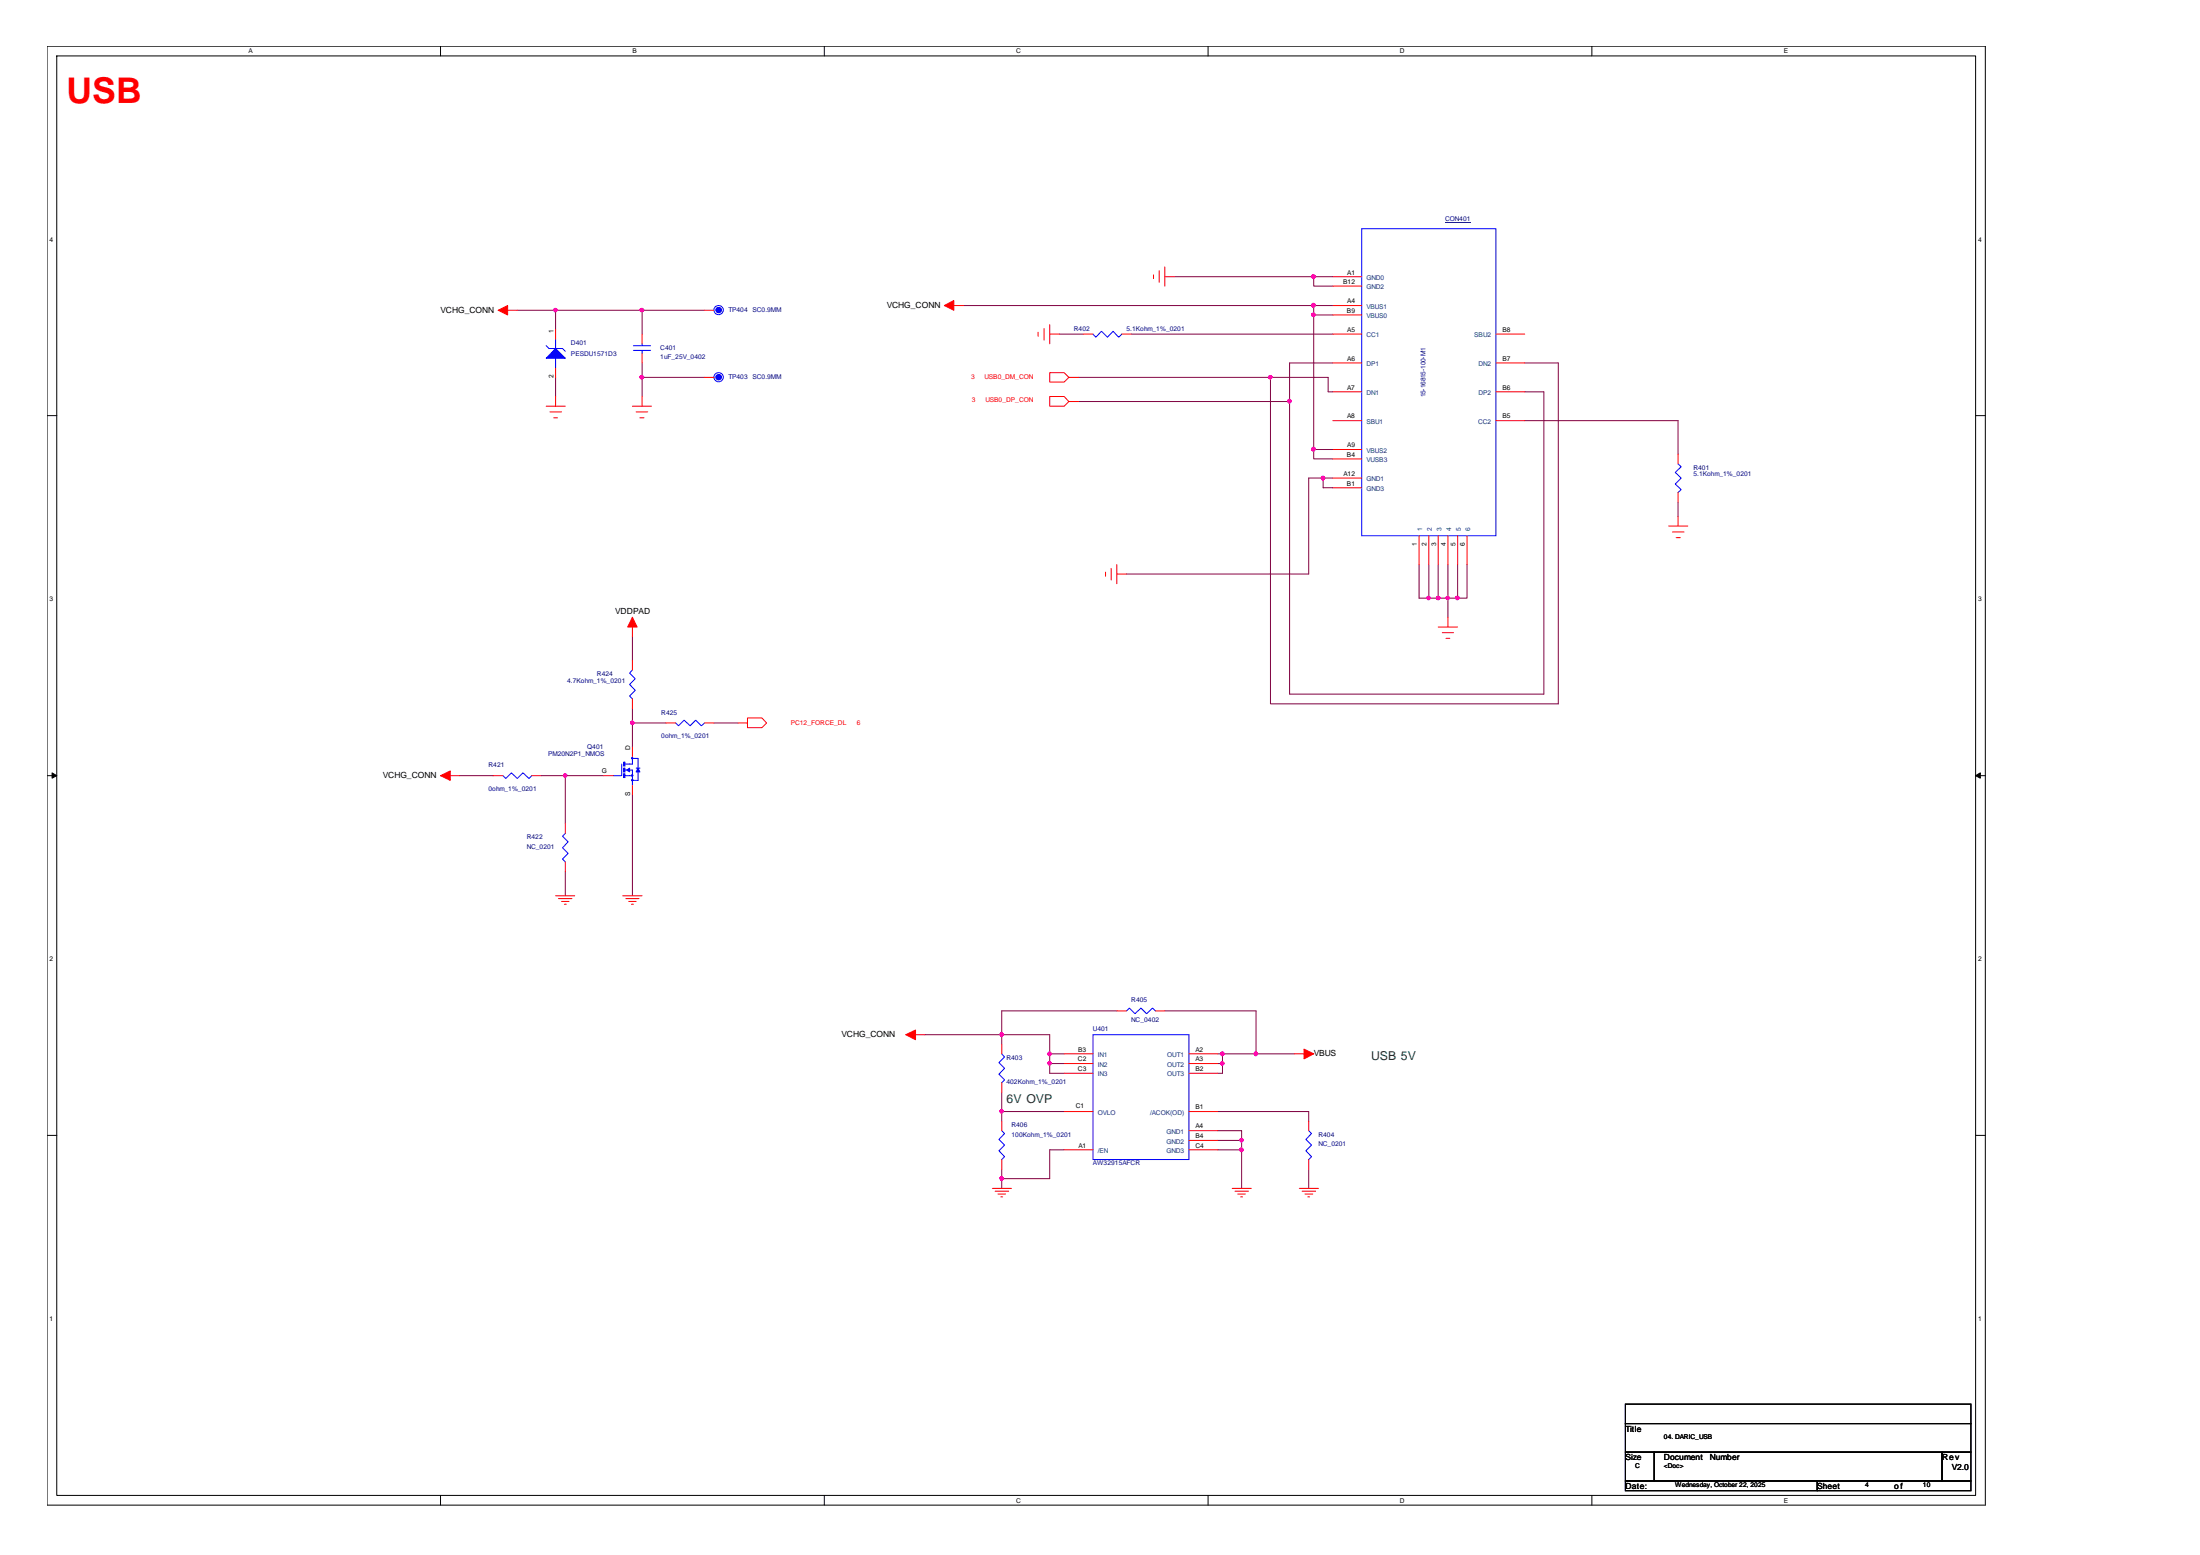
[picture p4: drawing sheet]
<svg xmlns="http://www.w3.org/2000/svg" width="297mm" height="210mm" viewBox="0 0 297 210" stroke-linecap="round" stroke-linejoin="round" font-family="sans-serif">
<path d="M6.3 6.2h261.8v197h-261.7zM7.7 7.5h259v194.4h-259z" fill="none" stroke="#000" stroke-width=".14"/>
<g fill="#fff">
<path d="M33.6 6.4h.5v1h-.5z"/>
<path d="M33.6 202h.5v1h-.5z"/>
</g>
<path d="M59.5 6.2v1.3M59.5 201.9v1.3" fill="none" stroke="#000" stroke-width=".14"/>
<g fill="#fff">
<path d="M85.4 6.4h.6v1h-.6z"/>
<path d="M85.4 202h.6v1h-.6z"/>
</g>
<path d="M111.3 6.2v1.3M111.3 201.9v1.3" fill="none" stroke="#000" stroke-width=".14"/>
<g fill="#fff">
<path d="M137.2 6.4h.6v1h-.6z"/>
<path d="M137.2 202h.6v1h-.6z"/>
</g>
<path d="M163.1 6.2v1.3M163.1 201.9v1.3" fill="none" stroke="#000" stroke-width=".14"/>
<g fill="#fff">
<path d="M189 6.4h.7v1h-.7z"/>
<path d="M189 202h.7v1h-.7z"/>
</g>
<path d="M214.9 6.2v1.3M214.9 201.9v1.3" fill="none" stroke="#000" stroke-width=".14"/>
<g fill="#fff">
<path d="M240.8 6.4h.6v1h-.6z"/>
<path d="M240.8 202h.6v1h-.6z"/>
<path d="M6.7 31.8h.5v1h-.5z"/>
<path d="M267.1 31.8h.5v1h-.5z"/>
<path d="M6.7 80.4h.5v1h-.5z"/>
<path d="M267.1 80.4h.5v1h-.5z"/>
</g>
<path d="M6.3 56.1h1.4M266.7 56.1h1.4" fill="none" stroke="#000" stroke-width=".14"/>
<g fill="#fff">
<path d="M6.7 129h.5v1h-.5z"/>
<path d="M267.1 129h.5v1h-.5z"/>
</g>
<path d="M6.3 104.7h1.4M266.7 104.7h1.4" fill="none" stroke="#000" stroke-width=".14"/>
<path d="M7 104.3l.7 .4-.7 .3zM266.7 104.7l.7-.4v.7z" fill="#000" stroke="#000" stroke-width=".14"/>
<g fill="#fff">
<path d="M6.7 177.5h.5v1h-.5z"/>
<path d="M267.1 177.5h.5v1h-.5z"/>
</g>
<path d="M6.3 153.3h1.4M266.7 153.3h1.4M219.5 189.5h46.6v2.7h-46.6zM219.5 192.2h46.6v3.8h-46.6zM219.5 196h3.9v3.9h-3.9zM219.5 199.9h25.9v1.3h-25.9zM223.4 196h38.8v3.9h-38.8zM245.4 199.9h20.7v1.3h-20.7zM262.2 196h3.9v3.9h-3.9z" fill="none" stroke="#000" stroke-width=".14"/>
<g fill="none" stroke="#800040" stroke-width=".14">
<path d="M158.6 37.4h18.8M177.4 37.4v1.2h2.6M177.4 37.4h2.6M69.8 41.9h5.2M75 41.9h11.7M75 50.9v2.6M75 41.9v2.6M86.7 49v1.9M86.7 41.9v3.2M86.7 50.9v2.6M86.7 41.9h8.4M86.7 50.9h8.4"/>
<path d="M130.1 41.2h47.3M143 45.1h3.3M145.6 50.9h25.9M145.6 54.2h28.5M152.7 45.1h27.3M171.5 50.9h7.8v2h.7M177.4 42.5v18.2M177.4 41.2v1.3h2.6M177.4 41.2h2.6M180 49h-5.9v5.2M205.9 56.8h20.7v4.5M205.9 52.9h2.5v40.8h-34.3v-39.5"/>
<path d="M205.9 49h4.5v46h-38.9v-44.1M177.4 60.7v1.2h2.6M177.4 60.7h2.6M178.6 64.5v1.3h1.4M178.6 64.5h-1.9v13h-24.6M178.6 64.5h1.4M191.6 76.2v4.5h1.3M192.9 76.2v4.5M194.2 76.2v4.5M195.5 76.2v4.5M196.8 76.2v4.5M198.1 76.2v4.5h-1.3"/>
<path d="M226.6 67.8v1.9M85.4 95.6v2M85.4 97.6v3.2M85.4 85.9v3.3M85.4 97.6h4.5M96.4 97.6h3.3M192.9 80.7h1.3M194.2 80.7h1.3M195.5 80.7v2.6M195.5 80.7h1.3M62.1 104.7h4.5M73.1 104.7h3.2"/>
<path d="M76.3 104.7h5.2M76.3 104.7v6.5M76.3 117.7v3.2M85.4 107.3v13.6M124.9 139.7h10.4M135.3 139.7v1.3M135.3 139.7h6.4v2.6M150.8 136.5h-15.5v3.2M157.3 136.5h12.3v5.8M135.3 157.8v1.3M135.3 150v1.4M135.3 147.5v2.5"/>
<path d="M135.3 159.1v1.3M135.3 150h8.4M141.7 142.3h2M141.7 143.6h2M141.7 142.3v1.3M141.7 143.6v1.3h2M143.7 155.2h-2v3.9h-6.4M164.4 142.3h.7M164.4 143.6h.7M164.4 150h12.3v1.4M164.4 152.6h3.2v1.3M164.4 153.9h3.2"/>
<path d="M164.4 155.2h3.2M165.1 142.3h4.5M165.1 142.3v1.3M165.1 143.6v1.3h-.7M167.6 153.9v1.3M167.6 155.2v5.2M169.6 142.3h5.2M176.7 157.8v2.6"/>
</g>
<g fill="#f0f" stroke="#f0f" stroke-width=".14">
<path d="M74.8 41.7h.3l.1 .1-.1 .2-.1 .1-.2-.1z" fill-rule="evenodd"/>
<path d="M76.1 104.5h.4v.2v.1l-.2 .1-.2-.1z" fill-rule="evenodd"/>
<path d="M85.2 97.4h.3l.1 .2-.1 .1-.2 .1-.1-.1z" fill-rule="evenodd"/>
<path d="M192.7 80.5h.3l.1 .2-.1 .2-.1 .1-.2-.1z" fill-rule="evenodd"/>
<path d="M178.5 64.3h.1l.2 .1v.3l-.2 .1-.1-.1z" fill-rule="evenodd"/>
<path d="M171.3 50.7h.4v.2v.2l-.2 .1-.2-.1z" fill-rule="evenodd"/>
<path d="M173.9 54l.2-.1 .2 .1-.1 .3-.1 .1-.2-.1z" fill-rule="evenodd"/>
<path d="M195.3 80.5h.3l.1 .2-.1 .2-.1 .1-.2-.1z" fill-rule="evenodd"/>
<path d="M164.9 143.4h.3l.1 .1-.1 .2-.2 .1-.1-.1z" fill-rule="evenodd"/>
<path d="M164.9 142.1l.1-.1 .2 .1v.3l-.2 .1-.1-.1z" fill-rule="evenodd"/>
<path d="M141.5 143.4h.4v.1v.2l-.2 .1-.2-.1z" fill-rule="evenodd"/>
<path d="M141.5 142.1l.2-.1 .2 .1v.3l-.2 .1-.2-.1z" fill-rule="evenodd"/>
<path d="M169.4 142.1l.1-.1 .3 .1-.1 .3-.2 .1-.1-.1z" fill-rule="evenodd"/>
<path d="M135.1 139.5h.3l.1 .1-.1 .2-.2 .1-.1-.1z" fill-rule="evenodd"/>
<path d="M167.4 155h.2l.2 .1v.3l-.2 .1-.2-.1z" fill-rule="evenodd"/>
<path d="M167.4 153.7h.4l.1 .2-.1 .2h-.2h-.2z" fill-rule="evenodd"/>
<path d="M135.1 149.8h.3l.1 .2-.1 .2-.2 .1-.1-.1z" fill-rule="evenodd"/>
<path d="M135.1 158.9h.3l.1 .2-.1 .1-.2 .1-.1-.1z" fill-rule="evenodd"/>
<path d="M74.8 41.7h.3l.1 .1-.1 .2-.1 .1-.2-.1z" fill-rule="evenodd"/>
<path d="M76.1 104.5h.4v.2v.1l-.2 .1-.2-.1z" fill-rule="evenodd"/>
<path d="M85.2 97.4h.3l.1 .2-.1 .1-.2 .1-.1-.1z" fill-rule="evenodd"/>
<path d="M192.7 80.5h.3l.1 .2-.1 .2-.1 .1-.2-.1z" fill-rule="evenodd"/>
<path d="M178.5 64.3h.1l.2 .1v.3l-.2 .1-.1-.1z" fill-rule="evenodd"/>
<path d="M171.3 50.7h.4v.2v.2l-.2 .1-.2-.1z" fill-rule="evenodd"/>
<path d="M173.9 54l.2-.1 .2 .1-.1 .3-.1 .1-.2-.1z" fill-rule="evenodd"/>
<path d="M195.3 80.5h.3l.1 .2-.1 .2-.1 .1-.2-.1z" fill-rule="evenodd"/>
<path d="M164.9 143.4h.3l.1 .1-.1 .2-.2 .1-.1-.1z" fill-rule="evenodd"/>
<path d="M164.9 142.1l.1-.1 .2 .1v.3l-.2 .1-.1-.1z" fill-rule="evenodd"/>
<path d="M141.5 143.4h.4v.1v.2l-.2 .1-.2-.1z" fill-rule="evenodd"/>
<path d="M141.5 142.1l.2-.1 .2 .1v.3l-.2 .1-.2-.1z" fill-rule="evenodd"/>
<path d="M169.4 142.1l.1-.1 .3 .1-.1 .3-.2 .1-.1-.1z" fill-rule="evenodd"/>
<path d="M135.1 139.5h.3l.1 .1-.1 .2-.2 .1-.1-.1z" fill-rule="evenodd"/>
<path d="M167.4 155h.2l.2 .1v.3l-.2 .1-.2-.1z" fill-rule="evenodd"/>
<path d="M167.4 153.7h.4l.1 .2-.1 .2h-.2h-.2z" fill-rule="evenodd"/>
<path d="M135.1 149.8h.3l.1 .2-.1 .2-.2 .1-.1-.1z" fill-rule="evenodd"/>
<path d="M135.1 158.9h.3l.1 .2-.1 .1-.2 .1-.1-.1z" fill-rule="evenodd"/>
<circle cx="86.7" cy="41.8" r=".25"/>
<circle cx="86.7" cy="50.9" r=".25"/>
<circle cx="194.2" cy="80.7" r=".25"/>
<circle cx="177.3" cy="37.3" r=".25"/>
<circle cx="177.3" cy="41.2" r=".26"/>
<circle cx="177.3" cy="60.6" r=".26"/>
<circle cx="177.3" cy="42.5" r=".25"/>
<circle cx="196.8" cy="80.7" r=".25"/>
</g>
<g fill="#f00" stroke="#f00" stroke-width=".14">
<path d="M67.3 41.9l1.2-.7v1.3z"/>
<path d="M59.5 104.7l1.3-.6v1.2z"/>
<path d="M85.4 83.3l.6 1.3h-1.2z"/>
<path d="M127.5 41.2l1.3-.6v1.3z"/>
<path d="M122.3 139.7l1.3-.7v1.3z"/>
<path d="M176.1 141.6l1.3 .7-1.3 .6z"/>
</g>
<g fill="none" stroke="#f00" stroke-width=".14">
<path d="M155.7 37.1v.5M156.5 36.5v1.6M157.3 36v2.6M157.3 37.4h1.3M180 37.4h3.9M180 38.6h3.9M67.3 41.9h2.5M73.7 54.8h2.6M74.3 55.6h1.5M74.8 56.4h.5M75 49.7v1.2M75 44.5v1.3"/>
<path d="M75 53.5v1.3M85.4 54.8h2.6M85.9 55.6h1.6M86.4 56.4h.6M86.7 45.1v1.3M86.7 47.7v1.3M86.7 53.5v1.3M95.1 50.9h1.3M95.1 41.9h1.3M127.5 41.2h2.6M140.2 44.8v.6M141 44.3v1.6"/>
<path d="M141.7 43.8v2.6M141.7 45.1h1.3M144.3 50.9l-.6-.6h-2v1.3h2l.6-.7h1.3M144.3 54.2l-.6-.7h-2v1.3h2l.6-.6h1.3M146.3 45.1h1.3M151.5 45.1h1.2M180 41.2h3.9M180 45.1h3.9M180 49h3.9M180 52.9h3.9M180 56.8h3.9M180 42.5h3.9"/>
<path d="M202 45.1h3.9M202 49h3.9M202 52.9h3.9M202 56.8h3.9M149.3 77.2v.6M150 76.7v1.6M150.8 76.2v2.6M150.8 77.5h1.3M180 60.7h3.9M180 64.5h3.9M180 61.9h3.9M180 65.8h3.9"/>
<path d="M191.6 72.3v3.9M192.9 72.3v3.9M194.2 72.3v3.9M195.5 72.3v3.9M196.8 72.3v3.9M198.1 72.3v3.9M225.3 71h2.6M225.8 71.8h1.6M226.3 72.6h.6M226.6 61.3v1.3M226.6 66.5v1.3M226.6 69.7v1.3"/>
<path d="M85.4 94.3v1.3M85.4 89.2v1.2M85.4 83.3v2.6M89.9 97.6h1.3M95.1 97.6h1.3M99.7 97.6h1.2v-.7h2l.6 .7-.6 .6h-2v-.6M194.2 84.6h2.6M194.7 85.4h1.6M195.2 86.2h.5M195.5 83.3v1.3M59.5 104.7h2.6M66.6 104.7h1.3"/>
<path d="M71.8 104.7h1.3M76.3 116.3v1.4M76.3 111.2v1.3M81.5 104.7h1.3M85.4 106v1.3M85.4 100.8v1.3M75 120.9h2.6M75.4 121.3h1.8M75.8 121.7h1M76.2 122.1h.3M84.1 120.9h2.6M84.5 121.3h1.8"/>
<path d="M84.9 121.7h1M85.3 122.1h.2M122.3 139.7h2.6M150.8 136.5h1.3M156 136.5h1.3M135.3 151.4v1.2M135.3 156.5v1.3M135.3 141v1.3M135.3 146.1v1.4M143.7 143.6h3.9M143.7 142.3h3.9M143.7 150h3.9"/>
<path d="M143.7 144.9h3.9M143.7 155.2h3.9M160.5 142.3h3.9M160.5 150h3.9M160.5 152.6h3.9M160.5 143.6h3.9M160.5 144.9h3.9M160.5 153.9h3.9M160.5 155.2h3.9M174.8 142.3h2.6M176.7 151.4v1.2M176.7 156.5v1.3"/>
<path d="M134 160.4h2.6M134.4 160.8h1.8M134.7 161.2h1.1M135.1 161.6h.3M166.4 160.4h2.6M166.8 160.8h1.8M167.1 161.2h1M167.5 161.6h.3M175.4 160.4h2.6M175.8 160.8h1.8M176.2 161.2h1M176.6 161.6h.2"/>
</g>
<g fill="none" stroke="#00f" stroke-width=".14">
<path d="M183.9 30.9h18.1v41.4h-18.1zM73.7 46.7l.4 .3h1.8l.4 .4M75 48.4v1.3M75 45.8v1.2M85.5 47.3h2.3M85.5 46.7h2.3M86.7 46.4v.3M86.7 47.3v.4M147.6 45.1l.4 .4 .7-.8 .8 .8 .8-.8 .7 .8 .5-.4M226.6 62.6l.4 .4-.8 .8 .8 .7-.8 .8 .8 .8-.4 .4M85.4 90.4l-.4 .5 .8 .7-.8 .8 .8 .8-.8 .8 .4 .3M91.2 97.6l.4 .4 .8-.8 .8 .8 .7-.8 .8 .8 .4-.4"/>
<path d="M67.9 104.7l.4 .4 .7-.8 .8 .8 .8-.8 .8 .8 .4-.4M76.3 112.5l-.4 .4 .8 .7-.8 .8 .8 .8-.8 .8 .4 .3M83.9 103.1v1.6h-1.1M84.4 104.7h1M84.4 103.9h1v2.1M85.4 102.1v1h-1M85.4 102.4h.7v1.3M85.9 103.7h.5M86.1 104.2v1.1h-.7M147.6 139.7h12.9v16.8h-12.9zM152.1 136.5l.4-.4 .7 .7 .9-.7 .7 .7 .8-.7 .4 .4M135.3 152.6l.3 .4-.7 .8 .7 .8-.7 .7 .7 .8-.3 .4"/>
<path d="M135.3 142.3l.3 .4-.7 .7 .7 .8-.7 .8 .7 .8-.3 .3M176.7 152.6l.4 .4-.8 .8 .8 .8-.8 .7 .8 .8-.4 .4"/>
<circle cx="97" cy="41.9" r=".63"/>
<circle cx="97" cy="50.9" r=".63"/>
</g>
<g fill="#00f" stroke="#00f" stroke-width=".14">
<path d="M75 47l1.3 1.4h-2.6z" fill-rule="evenodd"/>
<path d="M84.2 104.5h.2v.5h-.2z" fill-rule="evenodd"/>
<path d="M84.2 103.7h.2v.5h-.2z" fill-rule="evenodd"/>
<path d="M84.2 102.9h.2v.5h-.2z" fill-rule="evenodd"/>
<path d="M85.3 104.6h.1v.1h-.1z" fill-rule="evenodd"/>
<path d="M85.3 105.2h.1v.2h-.1z" fill-rule="evenodd"/>
<path d="M85.3 102.3h.1v.1h-.1z" fill-rule="evenodd"/>
<path d="M86.1 103.7l.3 .5h-.5z" fill-rule="evenodd"/>
<path d="M84.6 103.9l.4-.2v.5z" fill-rule="evenodd"/>
<circle cx="97" cy="50.9" r=".37"/>
<circle cx="97" cy="41.9" r=".37"/>
</g>
<path d="M195.1 30h3.4" fill="none" stroke="#000080" stroke-width=".14"/>
<text font-size="4.8" fill="#f00" x="9" y="13.9">USB</text>
<g font-size="1.7" fill="#008000">
<text x="185.1" y="143.1">USB 5V</text>
<text x="135.9" y="148.9">6V OVP</text>
</g>
<g font-size="1.1">
<text x="119.7" y="41.5">VCHG_CONN</text>
<text x="59.5" y="42.2">VCHG_CONN</text>
<text x="83.1" y="82.9">VDDPAD</text>
<text x="51.7" y="105">VCHG_CONN</text>
<text x="113.6" y="140">VCHG_CONN</text>
<text x="177.4" y="142.6">VBUS</text>
<text x="219.5" y="193.3">Title</text>
<text x="219.5" y="197.1">Size</text>
<text x="224.7" y="197.1">Document</text>
<text x="230.8" y="197.1">Number</text>
<text x="262.2" y="197.1">Rev</text>
<text x="219.5" y="201">Date:</text>
<text x="245.4" y="201">Sheet</text>
<text x="255.7" y="201">o f</text>
<text x="263.5" y="198.4">V2.0</text>
</g>
<g font-size=".9">
<text x="33.6" y="7.2">A</text>
<text x="85.4" y="7.2">B</text>
<text x="137.2" y="7.2">C</text>
<text x="189" y="7.2">D</text>
<text x="240.8" y="7.2">E</text>
<text x="6.7" y="32.6">4</text>
<text x="267.1" y="32.6">4</text>
<text x="181.4" y="38.3">B12</text>
<text x="181.9" y="37.1">A1</text>
<text x="181.9" y="41">A4</text>
<text x="74.7" y="44.9" transform="rotate(-90 74.7 44.9)">1</text>
<text x="181.9" y="42.2">B9</text>
<text x="181.9" y="44.8">A5</text>
<text x="202.9" y="44.8">B8</text>
<text x="74.7" y="51" transform="rotate(-90 74.7 51)">2</text>
<text x="181.9" y="48.7">A6</text>
<text x="181.9" y="52.6">A7</text>
<text x="202.9" y="48.7">B7</text>
<text x="202.9" y="52.6">B6</text>
<text x="181.9" y="56.5">A8</text>
<text x="202.9" y="56.5">B5</text>
<text x="181.4" y="64.2">A12</text>
<text x="181.9" y="61.7">B4</text>
<text x="181.9" y="65.5">B1</text>
<text x="181.9" y="60.4">A9</text>
<text x="191.3" y="73.7" transform="rotate(-90 191.3 73.7)">1</text>
<text x="192.6" y="73.7" transform="rotate(-90 192.6 73.7)">2</text>
<text x="193.9" y="73.7" transform="rotate(-90 193.9 73.7)">3</text>
<text x="195.2" y="73.7" transform="rotate(-90 195.2 73.7)">4</text>
<text x="196.5" y="73.7" transform="rotate(-90 196.5 73.7)">5</text>
<text x="197.8" y="73.7" transform="rotate(-90 197.8 73.7)">6</text>
<text x="6.7" y="81.2">3</text>
<text x="267.1" y="81.2">3</text>
<text x="85.1" y="101.2" transform="rotate(-90 85.1 101.2)">D</text>
<text x="81.2" y="104.4">G</text>
<text x="85.1" y="107.5" transform="rotate(-90 85.1 107.5)">S</text>
<text x="6.7" y="129.8">2</text>
<text x="267.1" y="129.8">2</text>
<text x="145.5" y="143.3">C2</text>
<text x="145.6" y="142">B3</text>
<text x="161.4" y="142">A2</text>
<text x="161.4" y="143.3">A3</text>
<text x="145.2" y="149.5">C1</text>
<text x="145.5" y="144.6">C3</text>
<text x="161.4" y="149.7">B1</text>
<text x="161.4" y="144.6">B2</text>
<text x="145.6" y="154.9">A1</text>
<text x="161.4" y="152.3">A4</text>
<text x="161.4" y="153.6">B4</text>
<text x="161.4" y="154.9">C4</text>
<text x="6.7" y="178.3">1</text>
<text x="267.1" y="178.3">1</text>
<text x="224.7" y="194.2">04. DARIC_USB</text>
<text x="137.2" y="202.8">C</text>
<text x="189" y="202.8">D</text>
<text x="220.8" y="198.1">C</text>
<text x="224.7" y="198.1">&lt;Doc&gt;</text>
<text x="226.2" y="200.7">Wednesday, October 22, 2025</text>
<text x="240.8" y="202.8">E</text>
<text x="251.8" y="200.7">4</text>
<text x="259.6" y="200.7">10</text>
</g>
<g font-size=".9" fill="#000080">
<text x="195.1" y="29.9">CON401</text>
<text x="77.1" y="46.6">D401</text>
<text x="89.2" y="47.2">C401</text>
<text x="98.3" y="42.1">TP404</text>
<text x="101.6" y="42.1">SC0.9MM</text>
<text x="145" y="44.6">R402</text>
<text x="152.1" y="44.6">5.1Kohm_1%_0201</text>
<text x="77.1" y="48.1">PESDU1571D3</text>
<text x="89.2" y="48.4">1uF_25V_0402</text>
<text x="98.3" y="51.1">TP403</text>
<text x="101.6" y="51.1">SC0.9MM</text>
<text x="192.4" y="53.7" transform="rotate(-90 192.4 53.7)">15-16815-100-M1</text>
<text x="228.6" y="63.4">R401</text>
<text x="228.6" y="64.3">5.1Kohm_1%_0201</text>
<text x="76.6" y="92.2">4.7Kohm_1%_0201</text>
<text x="80.6" y="91.2">R424</text>
<text x="74" y="102">PM20N2P1_NMOS</text>
<text x="79.3" y="101.1">Q401</text>
<text x="89.3" y="96.4">R425</text>
<text x="89.3" y="99.7">0ohm_1%_0201</text>
<text x="66" y="103.6">R421</text>
<text x="66" y="106.8">0ohm_1%_0201</text>
<text x="71.1" y="113.3">R422</text>
<text x="71.1" y="114.6">NC_0201</text>
<text x="152.7" y="135.3">R405</text>
<text x="152.7" y="137.9">NC_0402</text>
<text x="135.9" y="143.1">R403</text>
<text x="147.6" y="139.2">U401</text>
<text x="135.9" y="146.3">402Kohm_1%_0201</text>
<text x="136.6" y="152.2">R406</text>
<text x="136.6" y="153.4">100Kohm_1%_0201</text>
<text x="178" y="153.4">R404</text>
<text x="178" y="154.7">NC_0201</text>
<text x="147.6" y="157.3">AW32915AFCR</text>
</g>
<g font-size=".9" fill="#004080">
<text x="184.5" y="37.8">GND0</text>
<text x="184.5" y="41.7">VBUS1</text>
<text x="184.5" y="39">GND2</text>
<text x="184.5" y="45.5">CC1</text>
<text x="184.5" y="42.9">VBUS0</text>
<text x="199.1" y="45.5">SBU2</text>
<text x="184.5" y="49.4">DP1</text>
<text x="184.5" y="53.3">DN1</text>
<text x="199.6" y="49.4">DN2</text>
<text x="199.6" y="53.3">DP2</text>
<text x="184.5" y="57.2">SBU1</text>
<text x="199.6" y="57.2">CC2</text>
<text x="184.5" y="61.1">VBUS2</text>
<text x="184.5" y="65">GND1</text>
<text x="184.5" y="62.4">VUSB3</text>
<text x="184.5" y="66.3">GND3</text>
<text x="192" y="71.7" transform="rotate(-90 192 71.7)">1</text>
<text x="193.3" y="71.7" transform="rotate(-90 193.3 71.7)">2</text>
<text x="194.6" y="71.7" transform="rotate(-90 194.6 71.7)">3</text>
<text x="195.9" y="71.7" transform="rotate(-90 195.9 71.7)">4</text>
<text x="197.2" y="71.7" transform="rotate(-90 197.2 71.7)">5</text>
<text x="198.5" y="71.7" transform="rotate(-90 198.5 71.7)">6</text>
<text x="148.2" y="144">IN2</text>
<text x="148.2" y="142.7">IN1</text>
<text x="157.6" y="142.7">OUT1</text>
<text x="157.6" y="144">OUT2</text>
<text x="148.2" y="145.3">IN3</text>
<text x="157.6" y="145.3">OUT3</text>
<text x="148.2" y="150.5">OVLO</text>
<text x="148.2" y="155.6">/EN</text>
<text x="155.3" y="150.5">/ACOK(OD)</text>
<text x="157.5" y="153">GND1</text>
<text x="157.5" y="154.4">GND2</text>
<text x="157.5" y="155.6">GND3</text>
</g>
<g font-size=".9" fill="#f00">
<text x="131.1" y="51.1">3</text>
<text x="132.9" y="51.1">USB0_DM_CON</text>
<text x="131.2" y="54.3">3</text>
<text x="133.1" y="54.3">USB0_DP_CON</text>
<text x="106.8" y="97.8">PC12_FORCE_DL</text>
<text x="115.7" y="97.8">6</text>
</g>
</svg>
